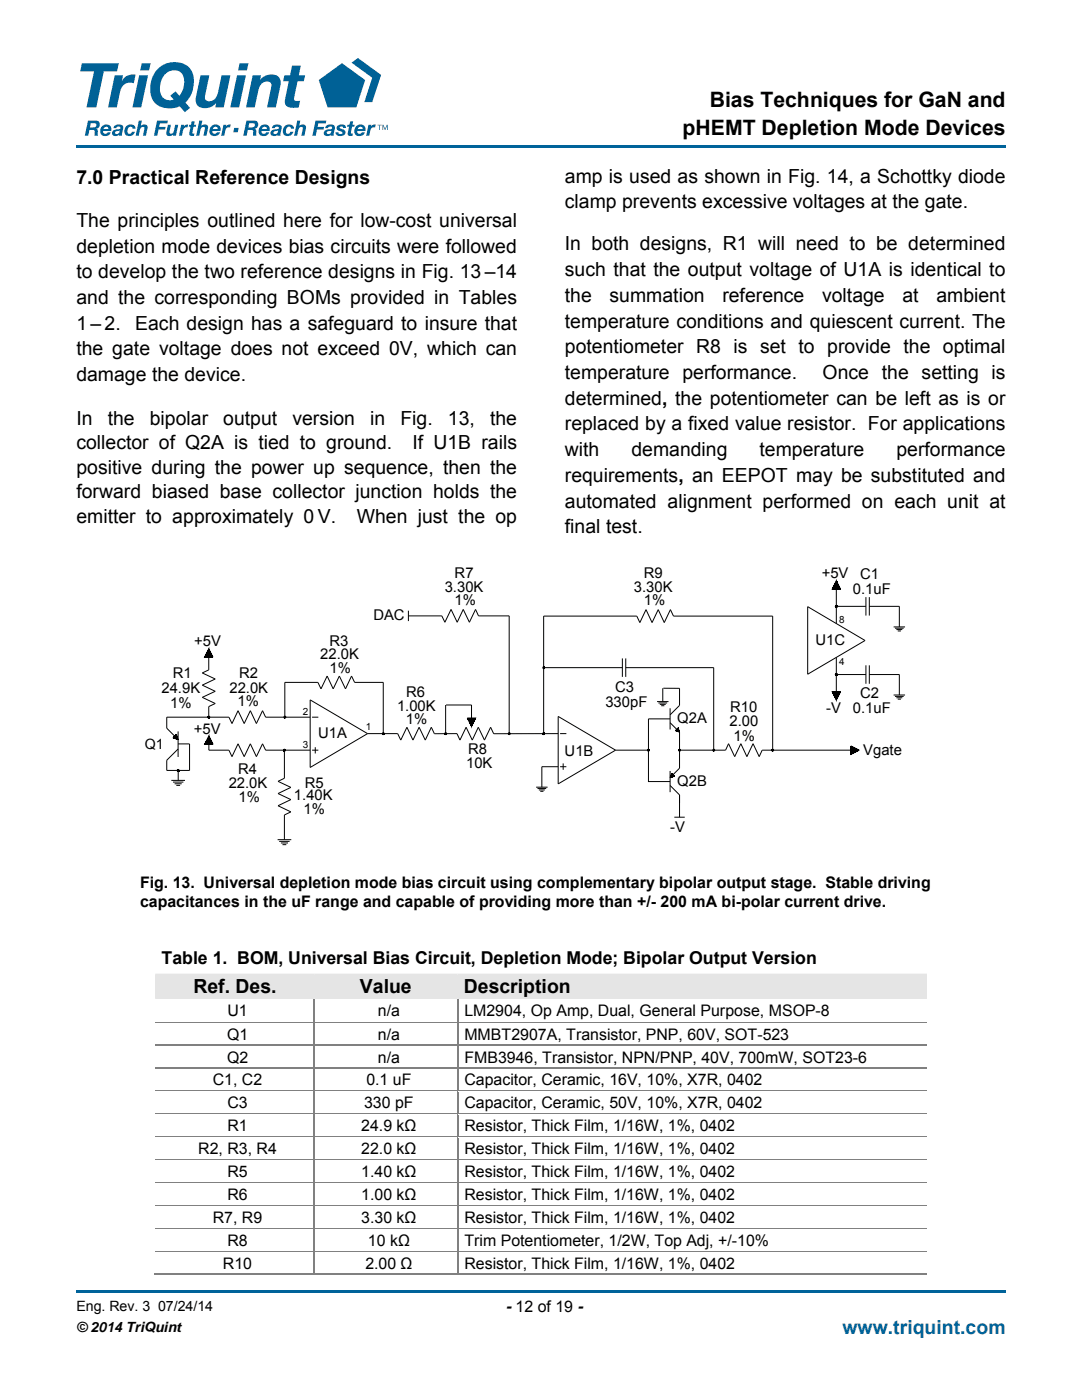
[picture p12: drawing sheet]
<svg xmlns="http://www.w3.org/2000/svg" width="216mm" height="279mm" viewBox="0 0 216 279" stroke-linecap="round" stroke-linejoin="round" font-family="sans-serif">
<g fill="#00639a">
<path d="M15.2 257.6h185.5v.5h-185.5z"/>
<path d="M15.2 29h185.5v.5h-185.5z"/>
</g>
<g fill="#006196">
<path d="M16.3 12.6h7.4l-.3 1.6h-2.7l-1.5 7.2h-1.9l1.5-7.2h-2.8z"/>
<path d="M22.9 15h1.7l-.3 1.2a2.46 2.46 0 0 1 2.8-1.3l-.4 1.7a2.09 2.09 0 0 0-2.8 2l-.6 2.8h-1.7z"/>
<path d="M40 15h1.8l-.8 3.8a.97 .97 0 0 0 .2 1.2 .97 .97 0 0 0 1.2 .1 2.23 2.23 0 0 0 1.1-1.7l.7-3.4h1.8l-1.4 6.4h-1.6l.2-.9a2.79 2.79 0 0 1-3.7 .7 2.6 2.6 0 0 1-.3-2.4z"/>
<path d="M50.4 15h1.7l-.2 .9a2.78 2.78 0 0 1 3.6-.6 2.67 2.67 0 0 1 .3 2.4l-.8 3.7h-1.7l.8-3.7a.94 .94 0 0 0-.6-1.4 1.86 1.86 0 0 0-2 1.7l-.7 3.4h-1.7z"/>
<path d="M58.3 13.1h1.7l-.4 1.9h1.3l-.3 1.2h-1.2l-.7 3.4a.53 .53 0 0 0 .2 .5 .53 .53 0 0 0 .6 0h.4l-.3 1.4h-1.1a1.36 1.36 0 0 1-1.4-.4 1.36 1.36 0 0 1-.2-1.5l.7-3.4h-1.1l.3-1.2h1.1z"/>
<path d="M25.3 25.1a1.06 1.06 0 0 1 1.7 .6h-.6a.51 .51 0 0 0-.6-.4 .51 .51 0 0 0-.3 .6 .49 .49 0 0 0 .2 .8 .49 .49 0 0 0 .6-.4h.6a1.09 1.09 0 0 1-1.5 .8 1.09 1.09 0 0 1-.4-1.7z"/>
<path d="M27.7 24.1h.6l-.2 1.1a.72 .72 0 0 1 .9-.4 .72 .72 0 0 1 .4 .9l-.3 1.4h-.6l.3-1.3a.41 .41 0 0 0-.3-.5 .41 .41 0 0 0-.5 .4l-.3 1.4h-.6z"/>
<path d="M31.3 24.1h2.2l-.1 .5h-1.5l-.2 .7h1.3l-.1 .5h-1.3l-.2 1.3h-.7z"/>
<path d="M33.5 24.9h.6l-.3 1.3a.39 .39 0 0 0 .3 .6 .39 .39 0 0 0 .5-.4l.4-1.5h.6l-.5 2.2h-.6l.1-.3a.74 .74 0 0 1-.9 .4 .74 .74 0 0 1-.5-.8z"/>
<path d="M39.8 24.1h.6l-.2 1.1a.72 .72 0 0 1 .9-.4 .72 .72 0 0 1 .4 .9l-.3 1.4h-.6l.3-1.3a.41 .41 0 0 0-.4-.5 .41 .41 0 0 0-.4 .4l-.4 1.4h-.6z"/>
<path d="M44.6 24.9h.6l-.1 .4a.85 .85 0 0 1 .9-.4l-.1 .5h-.1a.71 .71 0 0 0-.9 .7l-.2 1h-.6z"/>
<path d="M46.7 25.5h.9l-.2 .9h-.8z"/>
<path d="M56.9 25.1a1.06 1.06 0 0 1 1.8 .6h-.6a.51 .51 0 0 0-.7-.4 .51 .51 0 0 0-.3 .6 .49 .49 0 0 0 .2 .8 .49 .49 0 0 0 .6-.4h.6a1.09 1.09 0 0 1-1.5 .8 1.09 1.09 0 0 1-.3-1.7z"/>
<path d="M59.3 24.1h.6l-.2 1.1a.72 .72 0 0 1 .9-.4 .72 .72 0 0 1 .4 .9l-.3 1.4h-.6l.3-1.3a.41 .41 0 0 0-.3-.5 .41 .41 0 0 0-.5 .4l-.3 1.4h-.6z"/>
<path d="M63 24.1h2.1l-.1 .5h-1.5l-.1 .7h1.3l-.1 .5h-1.3l-.3 1.3h-.7z"/>
<path d="M67.4 25.1a1.11 1.11 0 0 1 1.6 .3v.1h-.5a.33 .33 0 0 0-.4-.3 .33 .33 0 0 0-.3 .4l.3 .1a.77 .77 0 0 1 .8 .8 .77 .77 0 0 1-1 .7 .78 .78 0 0 1-.9-.8h.5a.38 .38 0 0 0 .4 .4 .38 .38 0 0 0 .4-.5l-.8-.2a.56 .56 0 0 1-.1-1z"/>
<path d="M69.9 24.2h.6l-.2 .7h.5l-.1 .4h-.5l-.2 1.1 .1 .2 .3 .1-.1 .4a.59 .59 0 0 1-.7 0 .59 .59 0 0 1-.2-.6l.2-1.2h-.3v-.4h.4z"/>
<path d="M73.5 24.9h.6l-.1 .4a.85 .85 0 0 1 1-.4l-.2 .5h-.1a.71 .71 0 0 0-.8 .7l-.2 1h-.6z"/>
<path d="M36.2 24.9h.5v.4a.83 .83 0 0 1 .8-.4l-.2 .5a.71 .71 0 0 0-.8 .7l-.2 1h-.6z"/>
<path d="M38.2 24.2h.6l-.1 .7h.4v.4h-.5l-.2 1.1v.2l.4 .1-.1 .4a.59 .59 0 0 1-.7 0 .59 .59 0 0 1-.2-.6l.2-1.2h-.3l.1-.4h.3z"/>
<path d="M63.6 16l4.6-3.4 4.7 3.4-1.8 5.4h-5.7z"/>
<path d="M70.1 12.5l1.3-.9 4.6 3.3-1.7 5.5h-1.6l1.6-4.9z"/>
<path d="M75.3 24.9h.9v.1h-.4v.9h-.1v-.9h-.4z"/>
<path d="M76.3 24.9h.2l.3 .9 .4-.9h.2v1h-.2v-.8l-.3 .8h-.1l-.3-.8v.8h-.2z"/>
<path d="M28.3 12.6h1.8l-.4 1.5h-1.7zM27.8 15h1.7l-1.3 6.4h-1.8z"/>
<path d="M33 14.8a3.9 3.9 0 0 0-.4 4.7 2.09 2.09 0 0 0 2.1 .4l-.7-.8 1-.9 .8 .9a3.9 3.9 0 0 0 .3-4.6 2.35 2.35 0 0 0-3.1 .3zM31.5 13.7a4.6 4.6 0 0 1 6.4-.1 5.5 5.5 0 0 1-.9 6.9l.9 1-1 .9-1-1.2a4.6 4.6 0 0 1-5.2-.9 5.6 5.6 0 0 1 .8-6.6z"/>
<path d="M47.8 12.6h1.8l-.3 1.5h-1.8zM47.3 15h1.8l-1.4 6.4h-1.7z"/>
<path d="M18.1 24.6l-.2 .8h.7a.46 .46 0 0 0 .6-.3 .46 .46 0 0 0-.4-.5zM17.6 24.1h1.4a.82 .82 0 0 1 .9 .7 .82 .82 0 0 1-.7 .9 1.6 1.6 0 0 1 .3 1.3l-.6 .1v-.5a.43 .43 0 0 0 0-.5 .43 .43 0 0 0-.4-.2h-.7l-.2 1.2h-.7z"/>
<path d="M20.8 25.4l-.2 .4h1a.45 .45 0 0 0-.2-.5 .45 .45 0 0 0-.6 .1zM20.4 25.1a1.04 1.04 0 0 1 1.3-.2 1.04 1.04 0 0 1 .5 1.2l-1.6 .1a.49 .49 0 0 0 .3 .5 .49 .49 0 0 0 .6-.3h.6a1.12 1.12 0 0 1-1.8 .6 1.12 1.12 0 0 1 .1-1.9z"/>
<path d="M23 26.3a.39 .39 0 0 0 .3 .5 .39 .39 0 0 0 .5-.4l.1-.4zM22.9 25.1l.6-.2a.77 .77 0 0 1 .8 .1 .77 .77 0 0 1 .2 .8l-.2 1.3h-.6v-.2a.71 .71 0 0 1-1 .2 .71 .71 0 0 1-.1-1l.6-.3a.59 .59 0 0 0 .8-.4l-.1-.1a.51 .51 0 0 0-.7 .3h-.6z"/>
<path d="M42.6 25.4l-.2 .4h1a.45 .45 0 0 0-.2-.5 .45 .45 0 0 0-.6 .1zM42.2 25.1a1.04 1.04 0 0 1 1.3-.2 1.04 1.04 0 0 1 .5 1.2l-1.6 .1a.49 .49 0 0 0 .3 .5 .49 .49 0 0 0 .6-.3h.6a1.12 1.12 0 0 1-1.7 .6 1.12 1.12 0 0 1 0-1.9z"/>
<path d="M49.7 24.6l-.1 .8h.6a.46 .46 0 0 0 .7-.3 .46 .46 0 0 0-.5-.5zM49.2 24.1h1.4a.82 .82 0 0 1 .9 .7 .82 .82 0 0 1-.7 .9 1.6 1.6 0 0 1 .3 1.3l-.6 .1v-.5a.43 .43 0 0 0 0-.5 .43 .43 0 0 0-.4-.2h-.6l-.3 1.2h-.7z"/>
<path d="M52.5 25.4l-.3 .4h1.1a.45 .45 0 0 0-.3-.5 .45 .45 0 0 0-.5 .1zM52 25.1a1.04 1.04 0 0 1 1.3-.2 1.04 1.04 0 0 1 .5 1.2l-1.6 .1a.49 .49 0 0 0 .3 .5 .49 .49 0 0 0 .6-.3h.6a1.12 1.12 0 0 1-1.7 .6 1.12 1.12 0 0 1 0-1.9z"/>
<path d="M54.7 26.3a.39 .39 0 0 0 .2 .5 .39 .39 0 0 0 .5-.4l.1-.4zM54.5 25.1l.6-.2a.77 .77 0 0 1 .8 .1 .77 .77 0 0 1 .3 .8l-.2 1.3h-.6v-.2a.71 .71 0 0 1-1.1 .2 .71 .71 0 0 1-.1-1l.6-.3a.59 .59 0 0 0 .8-.4l-.1-.1a.51 .51 0 0 0-.7 .3h-.5z"/>
<path d="M65.3 26.3a.39 .39 0 0 0 .3 .5 .39 .39 0 0 0 .4-.4l.2-.4zM65.1 25.1l.6-.2a.77 .77 0 0 1 .9 .1 .77 .77 0 0 1 .2 .8l-.2 1.3h-.6v-.2a.71 .71 0 0 1-1 .2 .71 .71 0 0 1-.2-1l.6-.3a.59 .59 0 0 0 .9-.4l-.2-.1a.51 .51 0 0 0-.7 .3h-.5z"/>
<path d="M71.6 25.4l-.2 .4h1a.45 .45 0 0 0-.3-.5 .45 .45 0 0 0-.5 .1zM71.1 25.1a1.04 1.04 0 0 1 1.3-.2 1.04 1.04 0 0 1 .5 1.2l-1.6 .1a.49 .49 0 0 0 .3 .5 .49 .49 0 0 0 .6-.3h.6a1.12 1.12 0 0 1-1.7 .6 1.12 1.12 0 0 1 0-1.9z"/>
</g>
<g fill="none" stroke="#000" stroke-width=".2">
<path d="M166.9 115.9l.8 1.7h-1.6l.8-1.7v.4M166.9 117.6v6.8M172.8 119.2v3.7M173.5 119.2v3.7M41.7 129.9v-.4l-.9 1.7h1.7l-.8-1.7v4.2l-1.3 .6 2.5 1.2-2.5 1.2 2.5 1.3-2.5 1.2 2.5 1.2-1.2 .6v2.1M61.9 139.7l11.4 6.7-11.4 6.8zM81.5 122.9h6.7l.6 1.3 1.2-2.6 1.2 2.6 1.2-2.6 1.3 2.6 1.2-2.6 .6 1.3h6.1v23.5M81.5 121.9v2.1M108.4 133.1a.19 .19 0 0 1 .3 .1 .19 .19 0 0 1-.1 .2l-.3-.1zM108.5 133.2h15.7M124.2 131.4v3.7M124.9 133.2h17.5v16.5"/>
<path d="M124.9 131.4v3.7M132.2 137.4v2.6M132.4 137.4h3.2v3.4l-1.9 1.9M161.2 121.1l11.4 6.7-11.4 6.8zM166.9 121h5.9M166.9 134.6h5.9M166.9 139.3v.4l-.8-1.7h1.6l-.8 1.7M166.9 131.2v6.8M172.8 132.8v3.7M173.5 121h6v4.1M173.5 134.6h6v4.1M173.5 132.8v3.7"/>
<path d="M178.3 125.1h2.3M178.3 138.7h2.3M178.6 125.4h1.7M178.6 139h1.7M178.9 125.6h1.1M178.9 139.3h1.1M179.1 125.9h.7M179.1 139.5h.7M34.2 155.7h2.7M34.5 147.3l.7-.7 .3 1zM34.5 156.1h2.1M34.8 156.4h1.5"/>
<path d="M35.2 156.7h.7M35.5 146v5.1M35.5 148.5h2.3M35.6 153.8v1.9M37.8 148.5v5.3h-4.5v-2.1l2.2-2.2M41.7 147.3v-.4l-.9 1.6h1.7l-.8-1.6v2.8h4l.6 1.3 1.2-2.6 1.2 2.6 1.3-2.6 1.2 2.6 1.2-2.6 .6 1.3h8.9M56.7 149.7v5.6l-1.2 .6 2.5 1.2-2.5 1.3 2.5 1.2-2.5 1.2 2.5 1.2-1.3 .6v5M56.8 143.1v-6.9h6.6l.7 1.3 1.2-2.6 1.2 2.6 1.2-2.6 1.2 2.6 1.2-2.6 .7 1.3h5.7v10.2M61.9 143.1h-8.9l-.6-1.3-1.2 2.6-1.2-2.6-1.3 2.6-1.2-2.6-1.2 2.6-.6-1.3h-12.4v2.2l2.2 2.3M62.3 149.7h1.2M62.3 143.1h1.2M62.9 149.1v1.3"/>
<path d="M88.9 140.7v5.7M89 140.7h5.1v4.3l-.9-1.7h1.7l-.8 1.7v-.4M107 157.1h2.3M107.3 157.4h1.7M107.5 157.6h1.2M107.8 157.9h.6M108.5 146.4v-23.4h18.6l.6 1.2 1.2-2.5 1.2 2.5 1.2-2.5 1.2 2.5 1.3-2.5 .6 1.3h19.8v26.7M111.4 146.4h-12.9l-.6-1.3-1.2 2.6-1.3-2.6-1.2 2.6-1.2-2.6-1.2 2.6-.6-1.3h-4.5l-.6-1.3-1.2 2.6-1.3-2.6-1.2 2.6-1.2-2.6-1.2 2.6-.6-1.3h-6.1M111.4 153h-3.3v4.1M111.4 143l11.4 6.7-11.4 6.7zM111.8 153h1.2M111.8 146.4h1.2"/>
<path d="M112.4 152.4v1.2M122.8 149.7h6.6M131.1 140h2.3M131.4 140.3h1.7M131.7 140.6h1.1M131.9 140.8h.7M133.7 144.2l1.9 1.9M133.7 143.5h-4.3v12.5h4.3M133.7 156.8l1.9 1.8v4.5M133.7 141.4v4.2M133.7 153.9v4.2M134 154.3l.6 .6-.9 .3z"/>
<path d="M134.7 145.8l.6-.6 .3 .9zM135.6 149.7h9.2l.6-1.3 1.2 2.6 1.2-2.6 1.2 2.6 1.3-2.6 1.2 2.6 .6-1.3h17.7M135.6 146.1v7.2l-1.9 1.9M169.8 148.9l1.6 .8-1.6 .9zM55.4 167.6h2.7M55.7 167.9h2.1M56 168.2h1.5M56.4 168.6h.7M134.6 163.1h2"/>
<circle cx="166.9" cy="134.6" r=".2"/>
<circle cx="166.9" cy="121" r=".2"/>
<circle cx="35.6" cy="153.8" r=".2"/>
<circle cx="41.7" cy="143.1" r=".19"/>
<circle cx="56.7" cy="149.7" r=".19"/>
<circle cx="56.8" cy="143.1" r=".2"/>
<circle cx="76.5" cy="146.4" r=".19"/>
<circle cx="88.9" cy="146.4" r=".2"/>
<circle cx="101.6" cy="146.4" r=".19"/>
<circle cx="108.5" cy="146.4" r=".2"/>
<circle cx="129.4" cy="149.7" r=".2"/>
<circle cx="135.6" cy="149.7" r=".19"/>
<circle cx="142.4" cy="149.7" r=".2"/>
<circle cx="154.2" cy="149.7" r=".2"/>
</g>
<g fill="#000">
<path d="M108.3 133.3h.2zM108.3 133.2h.2zM108.4 133.2h.1zM108.4 133.4h.1zM108.4 133.3h.1zM108.4 133.2l.1 .1zM108.4 133.1l.1 .1zM108.4 133.1h.1zM108.5 133.3h.1zM108.5 133.1h.1zM108.5 133.2h.1zM108.5 133.4h.1z"/>
<path d="M108.5 133.3h.2zM108.5 133.2l.2 .1zM108.5 133.1l.2 .1zM108.5 133.2h.2zM166.7 121h.2zM166.7 121l.2 .1zM166.7 121.1h.2zM166.7 120.9h.2zM166.7 134.6h.2zM166.7 134.7h.2zM166.7 134.5h.2zM166.8 121.1h.1z"/>
<path d="M166.8 120.9h.1zM166.8 134.7h.1zM166.8 134.5h.1zM166.8 120.9l.1 .1zM166.8 121h.1zM166.8 121.1l.1 .1zM166.8 134.6h.1zM166.8 134.7l.1 .1zM166.8 134.6l.1 .1zM166.9 121h.1zM166.9 121l.1 .1zM166.9 121.1h.1z"/>
<path d="M166.9 120.9h.1zM166.9 121.2h.1zM166.9 134.6h.1zM166.9 134.7h.1zM166.9 134.5h.1zM166.9 134.8h.1zM167 120.9l.1 .1zM167 121h.1zM167 121.1h.1zM167 134.6h.1zM167 134.7h.1zM167 134.6l.1 .1z"/>
<path d="M35.4 153.8h.1zM35.4 153.8l.2 .1zM35.4 153.8h.2zM35.4 153.7h.2zM35.4 153.7l.2 .1zM35.4 153.9h.2zM35.5 153.6h.1zM35.5 153.9h.1zM35.5 153.8h.1zM35.5 153.6l.1 .1zM35.5 153.7h.1zM35.5 153.9l.1 .1z"/>
<path d="M35.6 153.8l.1 .1zM35.6 153.8h.1zM35.6 153.6h.1zM35.6 153.7h.1zM35.6 153.7l.1 .1zM35.6 153.9h.1zM41.5 143.2h.1zM41.5 143.1h.1zM41.5 143l.1 .1zM41.5 143.2l.1 .1zM41.5 143.2h.2zM41.5 143.1h.2z"/>
<path d="M41.5 143h.2zM41.5 143.3h.2zM41.6 143.2h.1zM41.6 143h.1zM41.6 143l.1 .1zM41.6 143.1h.1zM41.6 143.3h.1zM41.6 143.2l.1 .1zM41.7 143.2h.1zM41.7 143.1h.1zM41.7 143h.1zM41.7 143.3h.1z"/>
<path d="M41.8 143.2h.1zM56.6 149.8h.2zM56.6 149.7h.2zM56.6 149.6h.2zM56.6 149.9h.2zM56.7 143.2h.1zM56.7 143.1h.1zM56.7 149.6h.1zM56.7 149.8h.1zM56.7 149.7l.1 .1zM56.7 149.7h.1zM56.7 149.9h.1z"/>
<path d="M56.7 149.8l.1 .1zM56.7 143.2h.2zM56.7 143h.2zM56.7 143l.2 .1zM56.7 143.1h.2zM56.7 143.3h.2zM56.7 143.2l.2 .1zM56.8 149.8h.1zM56.8 149.7h.1zM56.8 149.6h.1zM56.8 149.9h.1zM56.8 143.2h.2z"/>
<path d="M56.8 143.1h.2zM56.8 143h.2zM56.8 143.3h.1zM56.8 143.3h.2zM56.8 149.7l.2 .1zM56.9 143.2h.1zM56.9 143l.1 .1zM56.9 143.1h.1zM56.9 143.2l.1 .1zM76.3 146.5h.1zM76.3 146.4l.1 .1zM76.3 146.4h.1z"/>
<path d="M76.3 146.5h.2zM76.3 146.4h.2zM76.3 146.3h.2zM76.3 146.6h.2zM76.4 146.3h.1zM76.4 146.5h.2zM76.4 146.4l.2 .1zM76.4 146.3h.2zM76.4 146.3l.2 .1zM76.4 146.4h.2zM76.4 146.6h.2zM76.4 146.5l.2 .1z"/>
<path d="M76.5 146.5h.1zM76.5 146.4h.1zM76.5 146.3h.1zM76.5 146.6h.1zM76.6 146.4l.1 .1zM88.8 146.5h.1zM88.8 146.4h.1zM88.8 146.3h.1zM88.8 146.6h.1zM88.8 146.5h.2zM88.8 146.4l.2 .1zM88.8 146.3h.2z"/>
<path d="M88.8 146.3l.2 .1zM88.8 146.4h.2zM88.8 146.6h.2zM88.8 146.5l.2 .1zM88.9 146.5h.2zM88.9 146.4h.2zM88.9 146.3h.2zM88.9 146.6h.2zM88.9 146.3h.1zM89 146.5h.1zM89 146.4l.1 .1zM89 146.3l.1 .1z"/>
<path d="M89 146.4h.1zM101.4 146.5h.1zM101.4 146.4l.1 .1zM101.4 146.4h.1zM101.5 146.5h.1zM101.5 146.4h.1zM101.5 146.3h.1zM101.5 146.6h.1zM101.6 146.5h.1zM101.6 146.4l.1 .1zM101.6 146.3h.1zM101.6 146.3l.1 .1z"/>
<path d="M101.6 146.4h.1zM101.6 146.6h.1zM101.6 146.5l.1 .1zM101.6 146.5h.2zM101.6 146.4h.2zM101.6 146.3h.2zM101.7 146.4l.1 .1zM108.3 146.5h.2zM108.3 146.4l.2 .1zM108.3 146.4h.2zM108.3 146.3l.2 .1zM108.3 146.5l.2 .1z"/>
<path d="M108.4 146.5h.1zM108.4 146.4h.1zM108.4 146.3h.1zM108.4 146.6h.1zM108.5 146.5h.1zM108.5 146.4l.1 .1zM108.5 146.3h.1zM108.5 146.3l.1 .1zM108.5 146.4h.1zM108.5 146.6h.1zM108.5 146.5l.1 .1zM108.5 146.5h.2z"/>
<path d="M108.5 146.4h.2zM129.2 149.7h.1zM129.2 149.8h.1zM129.2 149.6h.1zM129.3 149.6l.1 .1zM129.3 149.7h.1zM129.3 149.8l.1 .1zM129.3 149.8h.1zM129.3 149.5l.1 .1zM129.3 149.6h.1zM129.4 149.7h.1zM129.4 149.8h.1z"/>
<path d="M129.4 149.6h.1zM129.4 149.9h.1zM129.4 149.6l.2 .1zM129.4 149.7h.2zM129.4 149.8h.2zM135.4 149.6l.1 .1zM135.4 149.7h.1zM135.4 149.8h.1zM135.5 149.7h.1zM135.5 149.8h.1zM135.5 149.6h.1zM135.5 149.9h.1z"/>
<path d="M135.6 149.6l.1 .1zM135.6 149.7h.1zM135.6 149.8l.1 .1zM135.6 149.8h.1zM135.6 149.5l.1 .1zM135.6 149.6h.1zM135.6 149.7h.2zM135.6 149.8h.2zM135.7 149.7h.1zM142.2 149.7h.2zM142.3 149.8h.1zM142.3 149.6h.1z"/>
<path d="M142.3 149.6l.2 .1zM142.3 149.7h.2zM142.3 149.8l.2 .1zM142.3 149.8h.2zM142.3 149.5l.2 .1zM142.3 149.6h.2zM142.4 149.7h.1zM142.4 149.8h.1zM142.4 149.6h.1zM142.4 149.9h.1zM142.5 149.6l.1 .1zM142.5 149.7h.1z"/>
<path d="M142.5 149.8h.1zM154 149.7h.1zM154 149.6l.2 .1zM154 149.7h.2zM154 149.8h.2zM154 149.6h.2zM154.1 149.8l.1 .1zM154.1 149.5l.1 .1zM154.1 149.7h.1zM154.1 149.8h.1zM154.1 149.5h.1zM154.1 149.6h.1z"/>
<path d="M154.1 149.9h.1zM154.2 149.6l.1 .1zM154.2 149.7h.1zM154.2 149.8l.1 .1zM154.2 149.8h.1zM154.2 149.6h.1zM154.3 149.7h.1zM154.3 149.8h.1z"/>
</g>
<g fill="#fff">
<path d="M31 187.9h154v6.4h-154z"/>
<path d="M31 189.1h154v4h-154z"/>
</g>
<g fill="#e5e5e5">
<path d="M31 194.3h31.7v5.1h-31.7z"/>
<path d="M31 194.6h31.7v4.5h-31.7z"/>
<path d="M62.7 194.3h28.6v5.1h-28.6z"/>
<path d="M62.7 194.6h28.6v4.5h-28.6z"/>
<path d="M91.3 194.3h93.7v5.1h-93.7z"/>
<path d="M91.3 194.6h93.7v4.5h-93.7z"/>
</g>
<g fill="#fff">
<path d="M31 199.4h31.6v4.5h-31.6z"/>
<path d="M31 199.8h31.6v3.7h-31.6z"/>
<path d="M62.8 199.4h28.3v4.5h-28.3z"/>
<path d="M62.8 199.8h28.3v3.7h-28.3z"/>
<path d="M91.4 199.4h93.6v4.5h-93.6z"/>
<path d="M91.4 199.8h93.6v3.7h-93.6z"/>
</g>
<path d="M62.7 199.4v4.5M91.3 199.4v4.5" fill="none" stroke="#808080" stroke-width=".25"/>
<g fill="#fff">
<path d="M31 204.2h31.6v4.3h-31.6z"/>
<path d="M31 204.5h31.6v3.7h-31.6z"/>
<path d="M62.8 204.2h28.3v4.3h-28.3z"/>
<path d="M62.8 204.5h28.3v3.7h-28.3z"/>
<path d="M91.4 204.2h93.6v4.3h-93.6z"/>
<path d="M91.4 204.5h93.6v3.7h-93.6z"/>
</g>
<path d="M31 204.1h31.6" fill="none" stroke="#808080" stroke-width=".25"/>
<path d="M31 204.2h31.6z" fill="#fff"/>
<path d="M62.6 203.9h.2v.3h-.2z" fill="#808080"/>
<path d="M62.8 204.1h28.4" fill="none" stroke="#808080" stroke-width=".25"/>
<path d="M62.8 204.2h28.4z" fill="#fff"/>
<path d="M91.2 203.9h.2v.3h-.2z" fill="#808080"/>
<path d="M91.4 204.1h93.6" fill="none" stroke="#808080" stroke-width=".25"/>
<path d="M91.4 204.2h93.6z" fill="#fff"/>
<path d="M62.7 204.2v4.3M91.3 204.2v4.3" fill="none" stroke="#808080" stroke-width=".25"/>
<g fill="#fff">
<path d="M31 208.8h31.6v4.3h-31.6z"/>
<path d="M31 209.1h31.6v3.7h-31.6z"/>
<path d="M62.8 208.8h28.3v4.3h-28.3z"/>
<path d="M62.8 209.1h28.3v3.7h-28.3z"/>
<path d="M91.4 208.8h93.6v4.3h-93.6z"/>
<path d="M91.4 209.1h93.6v3.7h-93.6z"/>
</g>
<path d="M31 208.6h31.6" fill="none" stroke="#808080" stroke-width=".25"/>
<path d="M31 208.8h31.6z" fill="#fff"/>
<path d="M62.6 208.5h.2v.3h-.2z" fill="#808080"/>
<path d="M62.8 208.6h28.4" fill="none" stroke="#808080" stroke-width=".25"/>
<path d="M62.8 208.8h28.4z" fill="#fff"/>
<path d="M91.2 208.5h.2v.3h-.2z" fill="#808080"/>
<path d="M91.4 208.6h93.6" fill="none" stroke="#808080" stroke-width=".25"/>
<path d="M91.4 208.8h93.6z" fill="#fff"/>
<path d="M62.7 208.8v4.3M91.3 208.8v4.3" fill="none" stroke="#808080" stroke-width=".25"/>
<g fill="#fff">
<path d="M31 213.4h31.6v4.3h-31.6z"/>
<path d="M31 213.7h31.6v3.6h-31.6z"/>
<path d="M62.8 213.4h28.3v4.3h-28.3z"/>
<path d="M62.8 213.7h28.3v3.6h-28.3z"/>
<path d="M91.4 213.4h93.6v4.3h-93.6z"/>
<path d="M91.4 213.7h93.6v3.6h-93.6z"/>
</g>
<path d="M31 213.2h31.6" fill="none" stroke="#808080" stroke-width=".25"/>
<path d="M31 213.3l31.6 .1z" fill="#fff"/>
<path d="M62.6 213.1h.2v.3h-.2z" fill="#808080"/>
<path d="M62.8 213.2h28.4" fill="none" stroke="#808080" stroke-width=".25"/>
<path d="M62.8 213.3l28.4 .1z" fill="#fff"/>
<path d="M91.2 213.1h.2v.3h-.2z" fill="#808080"/>
<path d="M91.4 213.2h93.6" fill="none" stroke="#808080" stroke-width=".25"/>
<path d="M91.4 213.3l93.6 .1z" fill="#fff"/>
<path d="M62.7 213.4v4.3M91.3 213.4v4.3" fill="none" stroke="#808080" stroke-width=".25"/>
<g fill="#fff">
<path d="M31 217.9h31.6v4.3h-31.6z"/>
<path d="M31 218.2h31.6v3.7h-31.6z"/>
<path d="M62.8 217.9h28.3v4.3h-28.3z"/>
<path d="M62.8 218.2h28.3v3.7h-28.3z"/>
<path d="M91.4 217.9h93.6v4.3h-93.6z"/>
<path d="M91.4 218.2h93.6v3.7h-93.6z"/>
</g>
<path d="M31 217.8h31.6" fill="none" stroke="#808080" stroke-width=".25"/>
<path d="M31 217.9h31.6z" fill="#fff"/>
<path d="M62.6 217.7h.2v.2h-.2z" fill="#808080"/>
<path d="M62.8 217.8h28.4" fill="none" stroke="#808080" stroke-width=".25"/>
<path d="M62.8 217.9h28.4z" fill="#fff"/>
<path d="M91.2 217.7h.2v.2h-.2z" fill="#808080"/>
<path d="M91.4 217.8h93.6" fill="none" stroke="#808080" stroke-width=".25"/>
<path d="M91.4 217.9h93.6z" fill="#fff"/>
<path d="M62.7 217.9v4.3M91.3 217.9v4.3" fill="none" stroke="#808080" stroke-width=".25"/>
<g fill="#fff">
<path d="M31 222.5h31.6v4.3h-31.6z"/>
<path d="M31 222.8h31.6v3.7h-31.6z"/>
<path d="M62.8 222.5h28.3v4.3h-28.3z"/>
<path d="M62.8 222.8h28.3v3.7h-28.3z"/>
<path d="M91.4 222.5h93.6v4.3h-93.6z"/>
<path d="M91.4 222.8h93.6v3.7h-93.6z"/>
</g>
<path d="M31 222.4h31.6" fill="none" stroke="#808080" stroke-width=".25"/>
<path d="M31 222.5h31.6z" fill="#fff"/>
<path d="M62.6 222.2h.2v.3h-.2z" fill="#808080"/>
<path d="M62.8 222.4h28.4" fill="none" stroke="#808080" stroke-width=".25"/>
<path d="M62.8 222.5h28.4z" fill="#fff"/>
<path d="M91.2 222.2h.2v.3h-.2z" fill="#808080"/>
<path d="M91.4 222.4h93.6" fill="none" stroke="#808080" stroke-width=".25"/>
<path d="M91.4 222.5h93.6z" fill="#fff"/>
<path d="M62.7 222.5v4.3M91.3 222.5v4.3" fill="none" stroke="#808080" stroke-width=".25"/>
<g fill="#fff">
<path d="M31 227.1h31.6v4.3h-31.6z"/>
<path d="M31 227.4h31.6v3.6h-31.6z"/>
<path d="M62.8 227.1h28.3v4.3h-28.3z"/>
<path d="M62.8 227.4h28.3v3.6h-28.3z"/>
<path d="M91.4 227.1h93.6v4.3h-93.6z"/>
<path d="M91.4 227.4h93.6v3.6h-93.6z"/>
</g>
<path d="M31 226.9h31.6" fill="none" stroke="#808080" stroke-width=".25"/>
<path d="M31 227.1h31.6z" fill="#fff"/>
<path d="M62.6 226.8h.2v.3h-.2z" fill="#808080"/>
<path d="M62.8 226.9h28.4" fill="none" stroke="#808080" stroke-width=".25"/>
<path d="M62.8 227.1h28.4z" fill="#fff"/>
<path d="M91.2 226.8h.2v.3h-.2z" fill="#808080"/>
<path d="M91.4 226.9h93.6" fill="none" stroke="#808080" stroke-width=".25"/>
<path d="M91.4 227.1h93.6z" fill="#fff"/>
<path d="M62.7 227.1v4.3M91.3 227.1v4.3" fill="none" stroke="#808080" stroke-width=".25"/>
<g fill="#fff">
<path d="M31 231.6h31.6v4.3h-31.6z"/>
<path d="M31 231.9h31.6v3.7h-31.6z"/>
<path d="M62.8 231.6h28.3v4.3h-28.3z"/>
<path d="M62.8 231.9h28.3v3.7h-28.3z"/>
<path d="M91.4 231.6h93.6v4.3h-93.6z"/>
<path d="M91.4 231.9h93.6v3.7h-93.6z"/>
</g>
<path d="M31 231.5h31.6" fill="none" stroke="#808080" stroke-width=".25"/>
<path d="M31 231.6h31.6z" fill="#fff"/>
<path d="M62.6 231.4h.2v.2h-.2z" fill="#808080"/>
<path d="M62.8 231.5h28.4" fill="none" stroke="#808080" stroke-width=".25"/>
<path d="M62.8 231.6h28.4z" fill="#fff"/>
<path d="M91.2 231.4h.2v.2h-.2z" fill="#808080"/>
<path d="M91.4 231.5h93.6" fill="none" stroke="#808080" stroke-width=".25"/>
<path d="M91.4 231.6h93.6z" fill="#fff"/>
<path d="M62.7 231.6v4.3M91.3 231.6v4.3" fill="none" stroke="#808080" stroke-width=".25"/>
<g fill="#fff">
<path d="M31 236.2h31.6v4.3h-31.6z"/>
<path d="M31 236.5h31.6v3.7h-31.6z"/>
<path d="M62.8 236.2h28.3v4.3h-28.3z"/>
<path d="M62.8 236.5h28.3v3.7h-28.3z"/>
<path d="M91.4 236.2h93.6v4.3h-93.6z"/>
<path d="M91.4 236.5h93.6v3.7h-93.6z"/>
</g>
<path d="M31 236.1h31.6" fill="none" stroke="#808080" stroke-width=".25"/>
<path d="M31 236.2h31.6z" fill="#fff"/>
<path d="M62.6 235.9h.2v.3h-.2z" fill="#808080"/>
<path d="M62.8 236.1h28.4" fill="none" stroke="#808080" stroke-width=".25"/>
<path d="M62.8 236.2h28.4z" fill="#fff"/>
<path d="M91.2 235.9h.2v.3h-.2z" fill="#808080"/>
<path d="M91.4 236.1h93.6" fill="none" stroke="#808080" stroke-width=".25"/>
<path d="M91.4 236.2h93.6z" fill="#fff"/>
<path d="M62.7 236.2v4.3M91.3 236.2v4.3" fill="none" stroke="#808080" stroke-width=".25"/>
<g fill="#fff">
<path d="M31 240.8h31.6v4.3h-31.6z"/>
<path d="M31 241.1h31.6v3.6h-31.6z"/>
<path d="M62.8 240.8h28.3v4.3h-28.3z"/>
<path d="M62.8 241.1h28.3v3.6h-28.3z"/>
<path d="M91.4 240.8h93.6v4.3h-93.6z"/>
<path d="M91.4 241.1h93.6v3.6h-93.6z"/>
</g>
<path d="M31 240.6h31.6" fill="none" stroke="#808080" stroke-width=".25"/>
<path d="M31 240.7l31.6 .1z" fill="#fff"/>
<path d="M62.6 240.5h.2v.3h-.2z" fill="#808080"/>
<path d="M62.8 240.6h28.4" fill="none" stroke="#808080" stroke-width=".25"/>
<path d="M62.8 240.7l28.4 .1z" fill="#fff"/>
<path d="M91.2 240.5h.2v.3h-.2z" fill="#808080"/>
<path d="M91.4 240.6h93.6" fill="none" stroke="#808080" stroke-width=".25"/>
<path d="M91.4 240.7l93.6 .1z" fill="#fff"/>
<path d="M62.7 240.8v4.3M91.3 240.8v4.3" fill="none" stroke="#808080" stroke-width=".25"/>
<g fill="#fff">
<path d="M31 245.3h31.6v4.3h-31.6z"/>
<path d="M31 245.7h31.6v3.6h-31.6z"/>
<path d="M62.8 245.3h28.3v4.3h-28.3z"/>
<path d="M62.8 245.7h28.3v3.6h-28.3z"/>
<path d="M91.4 245.3h93.6v4.3h-93.6z"/>
<path d="M91.4 245.7h93.6v3.6h-93.6z"/>
</g>
<path d="M31 245.2h31.6" fill="none" stroke="#808080" stroke-width=".25"/>
<path d="M31 245.3h31.6z" fill="#fff"/>
<path d="M62.6 245.1h.2v.2h-.2z" fill="#808080"/>
<path d="M62.8 245.2h28.4" fill="none" stroke="#808080" stroke-width=".25"/>
<path d="M62.8 245.3h28.4z" fill="#fff"/>
<path d="M91.2 245.1h.2v.2h-.2z" fill="#808080"/>
<path d="M91.4 245.2h93.6" fill="none" stroke="#808080" stroke-width=".25"/>
<path d="M91.4 245.3h93.6z" fill="#fff"/>
<path d="M62.7 245.3v4.3M91.3 245.3v4.3" fill="none" stroke="#808080" stroke-width=".25"/>
<g fill="#fff">
<path d="M31 249.9h31.6v4.3h-31.6z"/>
<path d="M31 250.2h31.6v3.7h-31.6z"/>
<path d="M62.8 249.9h28.3v4.3h-28.3z"/>
<path d="M62.8 250.2h28.3v3.7h-28.3z"/>
<path d="M91.4 249.9h93.6v4.3h-93.6z"/>
<path d="M91.4 250.2h93.6v3.7h-93.6z"/>
</g>
<path d="M31 249.8h31.6" fill="none" stroke="#808080" stroke-width=".25"/>
<path d="M31 249.9h31.6z" fill="#fff"/>
<path d="M62.6 249.6h.2v.3h-.2z" fill="#808080"/>
<path d="M62.8 249.8h28.4" fill="none" stroke="#808080" stroke-width=".25"/>
<path d="M62.8 249.9h28.4z" fill="#fff"/>
<path d="M91.2 249.6h.2v.3h-.2z" fill="#808080"/>
<path d="M91.4 249.8h93.6" fill="none" stroke="#808080" stroke-width=".25"/>
<path d="M91.4 249.9h93.6z" fill="#fff"/>
<path d="M30.7 254.3h31.9M62.7 249.9v4.6M62.8 254.3h28.4M91.3 249.9v4.6M91.4 254.3h93.6" fill="none" stroke="#808080" stroke-width=".25"/>
<g font-size="4.2">
<text x="141.6" y="21.4">Bias Techniques for GaN and</text>
<text x="136.2" y="27">pHEMT Depletion Mode Devices</text>
</g>
<g font-size="3.9">
<text x="15.2" y="36.6">7.0 Practical Reference Designs</text>
<text x="112.7" y="36.6">amp is used as shown in Fig. 14, a Schottky diode</text>
<text x="112.7" y="41.5">clamp prevents excessive voltages at the gate.</text>
<text x="15.2" y="45.3">The principles outlined here for low-cost universal</text>
<text x="15.2" y="50.4">depletion mode devices bias circuits were followed</text>
<text x="112.7" y="50">In both designs, R1 will need to be determined</text>
<text x="15.2" y="55.5">to develop the two reference designs in Fig. 13 –14</text>
<text x="112.7" y="55.1">such that the output voltage of U1A is identical to</text>
<text x="15.2" y="60.7">and the corresponding BOMs provided in Tables</text>
<text x="15.2" y="65.8">1 –2.</text>
<text x="27" y="65.8">Each design has a safeguard to insure that</text>
<text x="112.7" y="60.2">the</text>
<text x="112.7" y="65.4">temperature conditions and quiescent current. The</text>
<text x="121.6" y="60.2">summation</text>
<text x="144.1" y="60.2">reference</text>
<text x="164" y="60.2">voltage</text>
<text x="180.1" y="60.2">at</text>
<text x="186.8" y="60.2">ambient</text>
<text x="15.2" y="70.9">the gate voltage does not exceed 0V, which can</text>
<text x="112.7" y="70.5">potentiometer R8 is set to provide the optimal</text>
<text x="15.2" y="76.1">damage the device.</text>
<text x="112.7" y="75.6">temperature performance.</text>
<text x="164.1" y="75.6">Once the setting is</text>
<text x="112.7" y="80.8">determined, the potentiometer can be left as is or</text>
<text x="15.2" y="84.7">In</text>
<text x="15.2" y="89.6">collector of Q2A is tied to ground.</text>
<text x="21.5" y="84.7">the</text>
<text x="29.9" y="84.7">bipolar</text>
<text x="44.5" y="84.7">output</text>
<text x="58.3" y="84.7">version</text>
<text x="73.9" y="84.7">in</text>
<text x="79.9" y="84.7">Fig.</text>
<text x="82.3" y="89.6">If U1B rails</text>
<text x="89.4" y="84.7">13,</text>
<text x="97.8" y="84.7">the</text>
<text x="112.7" y="85.9">replaced by a fixed value resistor. For applications</text>
<text x="15.2" y="94.6">positive during the power up sequence, then the</text>
<text x="112.7" y="91">with</text>
<text x="126" y="91">demanding</text>
<text x="151.6" y="91">temperature</text>
<text x="178.9" y="91">performance</text>
<text x="15.2" y="99.5">forward biased base collector junction holds the</text>
<text x="112.7" y="96.1">requirements, an EEPOT may be substituted and</text>
<text x="112.7" y="101.3">automated alignment performed on each unit at</text>
<text x="15.2" y="104.4">emitter to approximately 0 V.</text>
<text x="71.2" y="104.4">When just the op</text>
<text x="112.7" y="106.4">final test.</text>
<text x="38.6" y="198.2">Ref. Des.</text>
<text x="71.8" y="198.2">Value</text>
<text x="92.6" y="198.2">Description</text>
</g>
<text font-size="3.9" fill="#00639a" x="168.1" y="266.2">www.triquint.com</text>
<text font-size="3.5" x="32.2" y="192.3">Table 1. BOM, Universal Bias Circuit, Depletion Mode; Bipolar Output Version</text>
<g font-size="3.2">
<text x="27.9" y="177.3">Fig. 13. Universal depletion mode bias circuit using complementary bipolar output stage. Stable driving</text>
<text x="27.9" y="181">capacitances in the uF range and capable of providing more than +/- 200 mA bi-polar current drive.</text>
<text x="45.4" y="202.8">U1</text>
<text x="75.4" y="202.8">n/a</text>
<text x="92.7" y="202.8">LM2904, Op Amp, Dual, General Purpose, MSOP-8</text>
<text x="45.3" y="207.5">Q1</text>
<text x="75.4" y="207.5">n/a</text>
<text x="92.7" y="207.5">MMBT2907A, Transistor, PNP, 60V, SOT-523</text>
<text x="45.3" y="212">Q2</text>
<text x="75.4" y="212">n/a</text>
<text x="92.7" y="212">FMB3946, Transistor, NPN/PNP, 40V, 700mW, SOT23-6</text>
<text x="42.5" y="216.6">C1, C2</text>
<text x="45.4" y="221.2">C3</text>
<text x="72.7" y="221.2">330 pF</text>
<text x="73.1" y="216.6">0.1 uF</text>
<text x="92.7" y="216.6">Capacitor, Ceramic, 16V, 10%, X7R, 0402</text>
<text x="92.7" y="221.2">Capacitor, Ceramic, 50V, 10%, X7R, 0402</text>
<text x="45.4" y="225.8">R1</text>
<text x="72.1" y="225.8">24.9 kΩ</text>
<text x="92.7" y="225.8">Resistor, Thick Film, 1/16W, 1%, 0402</text>
<text x="39.6" y="230.3">R2, R3, R4</text>
<text x="72.1" y="230.3">22.0 kΩ</text>
<text x="92.7" y="230.3">Resistor, Thick Film, 1/16W, 1%, 0402</text>
<text x="45.4" y="234.9">R5</text>
<text x="45.4" y="239.5">R6</text>
<text x="72.1" y="234.9">1.40 kΩ</text>
<text x="72.1" y="239.5">1.00 kΩ</text>
<text x="92.7" y="234.9">Resistor, Thick Film, 1/16W, 1%, 0402</text>
<text x="92.7" y="239.5">Resistor, Thick Film, 1/16W, 1%, 0402</text>
<text x="42.5" y="244">R7, R9</text>
<text x="72.1" y="244">3.30 kΩ</text>
<text x="92.7" y="244">Resistor, Thick Film, 1/16W, 1%, 0402</text>
<text x="45.4" y="248.6">R8</text>
<text x="73.4" y="248.6">10 kΩ</text>
<text x="92.7" y="248.6">Trim Potentiometer, 1/2W, Top Adj, +/-10%</text>
<text x="44.5" y="253.2">R10</text>
<text x="72.9" y="253.2">2.00 Ω</text>
<text x="92.7" y="253.2">Resistor, Thick Film, 1/16W, 1%, 0402</text>
<text x="100.9" y="261.8">- 12 of 19 -</text>
</g>
<g font-size="3">
<text x="88.7" y="118.1">3.30K</text>
<text x="90.7" y="115.3">R7</text>
<text x="126.5" y="118.1">3.30K</text>
<text x="128.5" y="115.3">R9</text>
<text x="164" y="115.3">+5V</text>
<text x="170.2" y="118.6">0.1uF</text>
<text x="171.6" y="115.6">C1</text>
<text x="74.5" y="123.8">DAC</text>
<text x="90.7" y="120.8">1%</text>
<text x="128.5" y="120.8">1%</text>
<text x="38.7" y="128.9">+5V</text>
<text x="63.9" y="131.5">22.0K</text>
<text x="65.7" y="128.9">R3</text>
<text x="162.7" y="128.8">U1C</text>
<text x="34.5" y="135.3">R1</text>
<text x="47.7" y="135.3">R2</text>
<text x="65.8" y="134.3">1%</text>
<text x="32.2" y="138.2">24.9K</text>
<text x="34" y="141.3">1%</text>
<text x="45.8" y="138.3">22.0K</text>
<text x="47.4" y="141">1%</text>
<text x="79.2" y="141.8">1.00K</text>
<text x="81.1" y="139">R6</text>
<text x="120.8" y="141.1">330pF</text>
<text x="122.7" y="138">C3</text>
<text x="145.7" y="142.2">R10</text>
<text x="164.9" y="142.3">-V</text>
<text x="170.2" y="142.3">0.1uF</text>
<text x="171.6" y="139.2">C2</text>
<text x="38.7" y="146.5">+5V</text>
<text x="63.5" y="147.4">U1A</text>
<text x="81" y="144.6">1%</text>
<text x="135.1" y="144.3">Q2A</text>
<text x="145.6" y="144.9">2.00</text>
<text x="146.3" y="147.8">1%</text>
<text x="47.5" y="154.5">R4</text>
<text x="93" y="153.2">10K</text>
<text x="93.4" y="150.4">R8</text>
<text x="112.7" y="150.9">U1B</text>
<text x="172.3" y="150.6">Vgate</text>
<text x="45.6" y="157.3">22.0K</text>
<text x="47.6" y="160.1">1%</text>
<text x="58.7" y="159.7">1.40K</text>
<text x="60.9" y="157.2">R5</text>
<text x="135.1" y="156.9">Q2B</text>
<text x="60.6" y="162.5">1%</text>
<text x="133.8" y="166">-V</text>
</g>
<g font-size="2.8">
<text x="28.9" y="149.6">Q1</text>
<text x="15.2" y="261.7">Eng. Rev. 3 07/24/14</text>
<text x="15.2" y="265.8">© 2014 TriQuint</text>
</g>
<g font-size="2">
<text x="167.4" y="124.3">8</text>
<text x="167.4" y="132.8">4</text>
<text x="60.4" y="142.7">2</text>
<text x="60.4" y="149.3">3</text>
<text x="73" y="145.6">1</text>
</g>
</svg>
